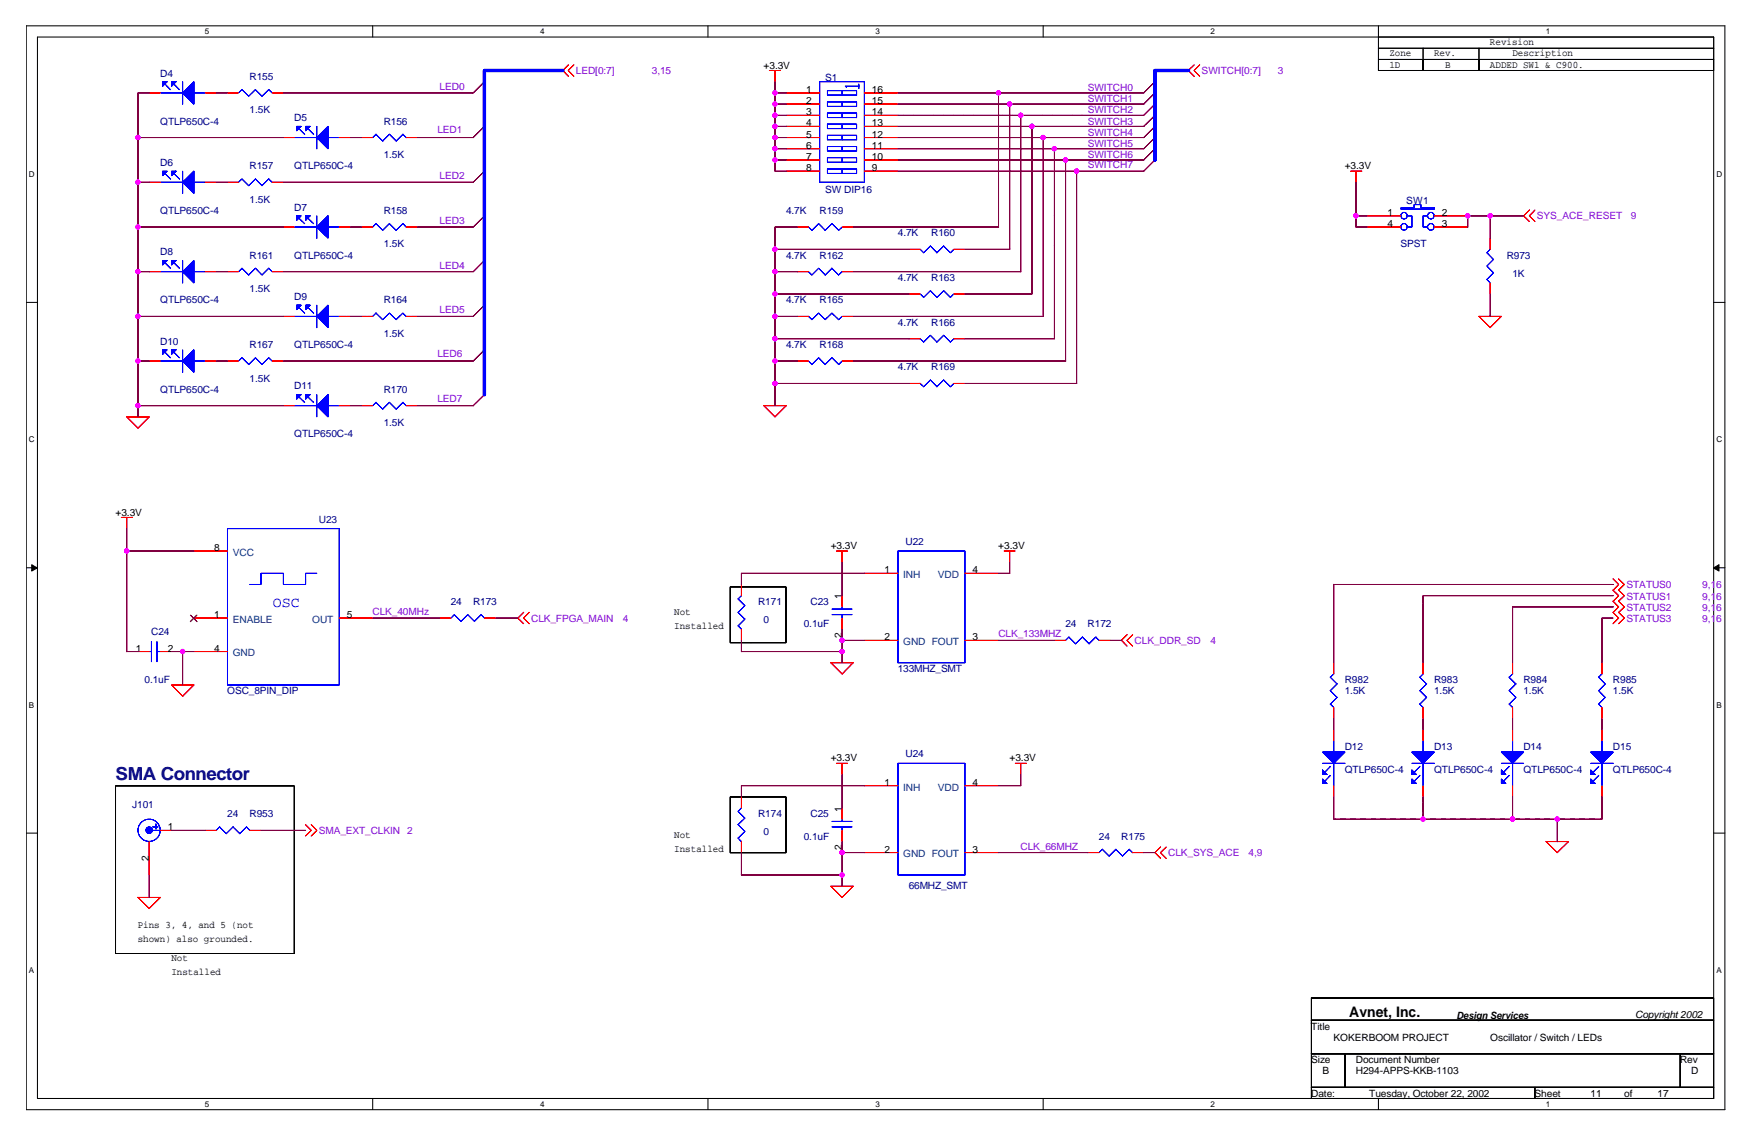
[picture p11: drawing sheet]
<svg xmlns="http://www.w3.org/2000/svg" width="432mm" height="279mm" viewBox="0 0 432 279" stroke-linecap="round" stroke-linejoin="round" font-family="sans-serif">
<path d="M6.4 6.3h417v266.2h-417zM9.2 9.1h411.5v260.6h-411.5z" fill="none" stroke="#000" stroke-width=".25"/>
<g fill="#fff">
<path d="M50.3 6.7h1.1v2.2h-1.1z"/>
<path d="M50.3 270h1.1v2.2h-1.1z"/>
</g>
<path d="M91.5 6.3v2.8M91.5 269.7v2.8" fill="none" stroke="#000" stroke-width=".25"/>
<g fill="#fff">
<path d="M132.6 6.7h1.1v2.2h-1.1z"/>
<path d="M132.6 270h1.1v2.2h-1.1z"/>
</g>
<path d="M173.8 6.3v2.8M173.8 269.7v2.8" fill="none" stroke="#000" stroke-width=".25"/>
<g fill="#fff">
<path d="M214.9 6.7h1.1v2.2h-1.1z"/>
<path d="M214.9 270h1.1v2.2h-1.1z"/>
</g>
<path d="M256.1 6.3v2.8M256.1 269.7v2.8" fill="none" stroke="#000" stroke-width=".25"/>
<g fill="#fff">
<path d="M297.2 6.7h1.1v2.2h-1.1z"/>
<path d="M297.2 270h1.1v2.2h-1.1z"/>
</g>
<path d="M338.4 6.3v2.8M338.4 269.7v2.8" fill="none" stroke="#000" stroke-width=".25"/>
<g fill="#fff">
<path d="M379.5 6.7h1.1v2.2h-1.1z"/>
<path d="M379.5 270h1.1v2.2h-1.1z"/>
<path d="M7.1 41.7h1.4v2.2h-1.4z"/>
<path d="M421.3 41.7h1.4v2.2h-1.4z"/>
<path d="M7.1 106.8h1.4v2.3h-1.4z"/>
<path d="M421.3 106.8h1.4v2.3h-1.4z"/>
</g>
<path d="M6.4 74.2h2.8M420.7 74.2h2.7" fill="none" stroke="#000" stroke-width=".25"/>
<g fill="#fff">
<path d="M7.1 172h1.3v2.2h-1.3z"/>
<path d="M421.3 172h1.4v2.2h-1.4z"/>
</g>
<path d="M6.4 139.4h2.8M420.7 139.4h2.7" fill="none" stroke="#000" stroke-width=".25"/>
<g fill="#000" stroke="#000" stroke-width=".25">
<path d="M7.8 138.6l1.3 .8-1.3 .8z" fill-rule="evenodd"/>
<path d="M420.6 139.4l1.4-.8v1.6z" fill-rule="evenodd"/>
</g>
<g fill="#fff">
<path d="M7.1 237.2h1.3v2.2h-1.3z"/>
<path d="M421.3 237.2h1.4v2.2h-1.4z"/>
</g>
<g fill="none" stroke="#000" stroke-width=".25">
<path d="M338.4 11.8h82.3M338.4 14.6h82.3M338.4 9.1h82.3v8.2h-82.3zM349.3 11.8v5.5M363.1 11.8v5.5M179.2 144.1h13.8v13.7h-13.8zM28.4 193h43.8v41.1h-43.8zM179.2 195.7h13.8v13.7h-13.8zM6.4 204.5h2.8M420.7 204.5h2.7M321.9 245h98.8v24.7h-98.8zM321.9 250.5h98.8"/>
<path d="M321.9 258.7h98.8M330.2 258.7v8.2M412.5 258.7v8.2M321.9 266.9h98.8M376.8 266.9v2.8"/>
</g>
<g fill="none" stroke="#f00" stroke-width=".25">
<path d="M139.5 15.9l-1.4 1.4 1.4 1.4M140.9 15.9l-1.4 1.4 1.4 1.4M188.9 17.3h2.8M190.3 17.3v2.8M293.2 15.9l-1.5 1.4 1.5 1.4M294.5 15.9l-1.4 1.4 1.4 1.4M36.6 22.8h2.8M50.3 22.8h2.8M55.8 22.8h2.8M66.8 22.8h2.8M69.6 33.8h2.7M83.3 33.8h2.7"/>
<path d="M88.7 33.8h2.8M99.7 33.8h2.8M193 22.8h8.2M193 25.6h8.2M193 28.3h8.2M193 31h8.2M193 33.8h8.2M193 36.5h8.2M193 39.3h8.2M212.2 22.8h8.2M212.2 25.6h8.2M212.2 28.3h8.2"/>
<path d="M212.2 31h8.2M212.2 33.8h8.2M212.2 36.5h8.2M212.2 39.3h8.2M36.6 44.7h2.8M50.3 44.7h2.8M55.8 44.7h2.8M66.8 44.7h2.8M69.6 55.7h2.7M83.3 55.7h2.7M88.7 55.7h2.8M99.7 55.7h2.8"/>
<path d="M193 42h8.2M195.7 55.7h2.8M206.7 55.7h2.7M212.2 42h8.2M331.5 42h2.8M332.9 42v2.8M335.6 55.7h8.3M335.6 53h8.3M352.1 55.7h8.2M352.1 53h8.2M365.8 58.5v2.7M375.5 51.6l-1.5 1.4 1.5 1.4"/>
<path d="M376.8 51.6l-1.4 1.4 1.4 1.4M36.6 66.7h2.8M50.3 66.7h2.8M55.8 66.7h2.8M66.8 66.7h2.8M69.6 77.7h2.7M83.3 77.7h2.7M88.7 77.7h2.8M99.7 77.7h2.8M195.7 77.7h2.8M195.7 66.7h2.8M206.7 77.7h2.7"/>
<path d="M206.7 66.7h2.7M223.1 61.2h2.8M223.1 72.2h2.8M234.2 61.2h2.7M234.2 72.2h2.7M363 77.6l2.8 2.8M363.1 77.7h5.5l-2.8 2.8M365.8 69.5v2.7M36.6 88.6h2.8M50.3 88.6h2.8M55.8 88.6h2.8M66.8 88.6h2.8"/>
<path d="M69.6 99.6h2.7M83.3 99.6h2.7M88.7 99.6h2.8M99.7 99.6h2.8M187.5 99.6l2.8 2.8M187.5 99.6h5.5M193 99.6l-2.8 2.8M195.7 88.6h2.8M206.7 88.6h2.7M223.1 83.2h2.8M223.1 94.1h2.8M234.2 83.2h2.7"/>
<path d="M234.2 94.1h2.7M31.1 102.3l2.8 2.8M31.1 102.4h5.6l-2.9 2.7M29.8 127h2.8M31.1 127v2.8M47.6 135.3h8.2M205.3 135.3h2.8M206.7 135.3v2.8M246.5 135.3h2.8M247.9 135.3v2.8M33.9 160h2.7M39.4 160h2.7"/>
<path d="M47.6 160h8.2M47.6 151.8h8.2M83.3 151.8h8.2M108 151.8h2.7M118.9 151.8h2.8M128.6 150.3l-1.5 1.5 1.5 1.4M129.9 150.3l-1.4 1.5 1.4 1.4M182 143.5v2.8M182 154.5v2.7M206.7 146.3v2.7M206.7 151.8v2.7M212.2 157.2h8.2"/>
<path d="M212.2 140.8h8.2M236.9 157.2h8.2M236.9 140.8h8.2M258.8 157.2h2.8M269.8 157.2h2.7M276.7 155.8l-1.4 1.4 1.4 1.5M278.1 155.8l-1.4 1.4 1.4 1.5M396 142.1l1.3 1.4-1.3 1.4M396 147.6l1.3 1.4-1.3 1.4M396 150.3l1.3 1.5-1.3 1.4M396 144.9l1.3 1.4-1.3 1.4M397.3 142.1l1.4 1.4-1.4 1.4"/>
<path d="M397.3 147.6l1.4 1.4-1.4 1.4M397.3 150.3l1.4 1.5-1.4 1.4M397.3 144.9l1.4 1.4-1.4 1.4M47.6 168.2h-5.5l2.8 2.8M47.6 168.1l-2.8 2.8M203.9 162.7h5.5l-2.7 2.8M204 162.7l2.8 2.8M327.4 162.7v2.8M327.4 173.7v2.7M327.4 179.2v2.7M349.3 162.7v2.8M349.3 173.7v2.7"/>
<path d="M349.3 179.2v2.7M371.3 162.7v2.8M371.3 173.7v2.7M371.3 179.2v2.7M393.2 162.7v2.8M393.2 173.7v2.7M393.2 179.2v2.7M182 195.6v2.8M205.3 187.4h2.8M206.7 187.4v2.8M206.7 198.4v2.7M212.2 192.9h8.2"/>
<path d="M236.9 192.9h8.2M249.2 187.4h2.8M250.6 187.4v2.8M327.4 192.9v2.7M349.3 192.9v2.7M371.3 192.9v2.7M393.2 192.9v2.7M36.6 206.6v8.2M39.4 203.9h2.7M50.3 203.9h2.8M61.3 203.9h2.8M75 202.4l1.4 1.5-1.4 1.4"/>
<path d="M76.4 202.4l1.4 1.5-1.4 1.4M182 206.6v2.7M203.9 217.6h5.5l-2.7 2.7M204 217.6l2.8 2.8M206.7 203.9v2.7M212.2 209.3h8.2M236.9 209.3h8.2M267 209.3h2.8M278 209.3h2.8M284.9 207.9l-1.4 1.4 1.4 1.5M286.3 207.9l-1.4 1.4 1.4 1.5M379.5 206.6l2.8 2.7"/>
<path d="M379.5 206.6h5.6M385 206.6l-2.8 2.8M33.8 220.3l2.8 2.7M33.9 220.3h5.5l-2.8 2.8"/>
</g>
<g fill="none" stroke="#00f" stroke-width=".25">
<path d="M39.3 22.8h5.5M40.5 20.6l1.4 1.4M42.7 20.6l1.4 1.4M44.8 20.1v5.5M47.5 22.8h2.8M59.4 22l1.7 1.7M59.4 22l-.8 .8M62.7 22l1.7 1.7M62.7 22l-1.6 1.6M66 22l.9 .9M66 22l-1.7 1.6M72.2 33.8h5.6"/>
<path d="M73.4 31.6l1.4 1.4M75.6 31.6l1.4 1.4M77.8 31v5.6M80.5 33.8h2.8M92.3 33l1.7 1.7M92.3 32.9l-.8 .9M93.9 34.6l1.7-1.7 1.7 1.8M98.9 33l.8 .8M98.9 32.9l-1.7 1.7M201.2 20.1h11M201.2 20.1v24.7M203.1 26.1h7.2"/>
<path d="M203.1 28.9h7.2M203.1 31.6h7.2M203.1 34.3h7.2M203.1 37.1h7.2M203.1 39.8h7.2M203.1 22.3h7.2M203.1 22.2v1.2M203.1 25v1.1M203.1 30.4v1.2M203.1 38.7v1.1M203.1 25h7.2M203.1 30.5h7.2"/>
<path d="M203.1 38.7h7.2M206.7 22.3v1.1M206.7 25v1.2M206.7 27.8v1.1M206.7 30.5v1.1M206.7 33.2v1.2M206.7 36v1.1M206.7 38.7v1.2M207.5 21.1l.3 .4M207.5 21.2h3.4M210.3 22.3v1.1h-7.2M210.3 25v1.2"/>
<path d="M210.3 27.8v1.1M210.3 30.5v1.1M210.3 33.2v1.2M210.3 36v1.1M210.3 38.7v1.2M210.3 27.8l-7.2-.1v1.2M210.3 33.2h-7.2v1.1M210.3 36l-7.2-.1v1.2M210.8 20.6v1.2M212.2 20v24.7M39.3 44.7h5.5M40.5 42.6l1.4 1.4"/>
<path d="M42.7 42.6l1.4 1.4M44.8 42v5.5M47.5 44.7h2.8M59.4 43.9l1.7 1.7M59.4 43.9l-.8 .8M62.7 43.9l1.7 1.7M62.7 43.9l-1.6 1.7M66 43.9l.9 .9M66 43.9l-1.7 1.7M72.2 55.7h5.6M73.4 53.5l1.4 1.4M75.6 53.5l1.4 1.4"/>
<path d="M77.8 53v5.5M80.5 55.7h2.8M92.3 54.9l1.7 1.7M92.3 54.9l-.8 .8M95.6 54.9l1.7 1.7M95.6 54.9l-1.7 1.7M98.9 54.9l.8 .9M98.9 54.9l-1.7 1.7M198.4 55.7l.9 .9M200.9 54.9l1.7 1.7M201 54.9l-1.7 1.7M201.2 44.7h11"/>
<path d="M203.1 42.6h7.2M203.1 41.4v1.2M203.1 41.5h7.2M204.2 54.9l1.7 1.7M204.2 54.9l-1.7 1.7M206.7 55.7l-.9 .9M206.7 41.5v1.1M210.3 41.5v1.1M345.2 53h1.4v2.7h-1.4M347.1 50.2h1.7M347.1 50.2v.8h-3.2v.3h8.2M348.8 50.2l-.1 .8h3.4"/>
<path d="M350.4 53h-1.1v2.7h1.1M352.1 51v.3M39.3 66.7h5.5M40.5 64.5l1.4 1.4M42.7 64.5l1.4 1.4M44.8 64v5.5M47.5 66.7h2.8M59.4 65.9l1.7 1.7M59.4 65.8l-.8 .9M61.1 67.5l1.6-1.7 1.7 1.8M66 65.9l.9 .9M66 65.8l-1.7 1.7"/>
<path d="M72.2 77.7h5.6M73.4 75.5l1.4 1.4M75.6 75.5l1.4 1.4M77.8 74.9v5.6M80.5 77.7h2.8M92.3 76.8l-.8 .9M95.6 76.8l-1.6 1.7-1.7-1.6M98.9 76.9l.8 .8M98.9 76.8l-1.6 1.7-1.7-1.6M198.4 66.7l.9 .8M198.4 77.6l.9 .9M200.9 65.8l1.7 1.7"/>
<path d="M200.9 76.8l1.7 1.7M201 65.9l-1.7 1.7M201 76.9l-1.7 1.6M204.2 65.8l1.7 1.7M204.2 76.8l1.7 1.7M204.2 65.9l-1.7 1.7M204.2 76.9l-1.7 1.6M206.7 66.7l-.9 .9M206.7 77.7l-.9 .8M225.9 61.2l.8 .9M225.9 72.1l.8 .9M228.4 60.4l1.6 1.7"/>
<path d="M228.4 71.3l1.6 1.7M228.4 60.4l-1.7 1.7M228.4 71.4l-1.7 1.7M231.6 60.4l1.7 1.7M231.6 71.3l1.7 1.7M231.7 60.4l-1.7 1.7M231.7 71.4l-1.7 1.7M234.2 61.2l-.9 .9M234.2 72.2l-.9 .9M365 68.6l.8 .9M365 65.3l1.6 1.7M365 62l1.6 1.7"/>
<path d="M365.9 61.2l-.9 .9M366.7 66.9l-1.7 1.7M366.7 63.7l-1.7 1.6M39.3 88.6h5.5M40.5 86.4l1.4 1.5M42.7 86.4l1.4 1.5M44.8 85.9v5.5M47.5 88.6h2.8M59.4 87.8l1.7 1.7M59.4 87.8l-.8 .8M61.1 89.5l1.6-1.7 1.7 1.7M66 87.8l.9 .9"/>
<path d="M66 87.8l-1.7 1.7M72.2 99.6h5.6M73.4 97.4l1.4 1.4M75.6 97.4l1.4 1.4M77.8 96.9v5.5M80.5 99.6h2.8M92.3 98.8l-.8 .8M95.6 98.8l-1.6 1.7-1.7-1.7M98.9 98.8l.8 .8M98.9 98.8l-1.6 1.7-1.7-1.7M198.4 88.6l.9 .9M200.9 87.8l1.7 1.7"/>
<path d="M201 87.8l-1.7 1.7M204.2 87.8l1.7 1.7M204.2 87.8l-1.7 1.7M206.7 88.6l-.9 .9M225.9 83.1l.8 .9M225.9 94.1l.8 .8M228.4 82.3l1.6 1.7M228.4 93.3l1.6 1.6M228.4 82.3l-1.7 1.7M228.4 93.3l-1.7 1.7M231.6 82.3l1.7 1.7M231.6 93.3l1.7 1.6"/>
<path d="M231.7 82.3l-1.7 1.7M231.7 93.3l-1.7 1.7M234.2 83.2l-.9 .8M234.2 94.1l-.9 .9M55.8 129.8h27.5v38.4h-27.5zM220.4 135.3h16.5v27.4h-16.5zM36.6 160h.6M37.2 157.5v5M38.5 160h.9M38.5 157.5v5M77.8 140.8h-2.8v2.7h-5.4v-2.7h-5.5v2.7h-2.8M111.5 150.9l1.7 1.7"/>
<path d="M111.6 150.9l-.9 .9M114.8 150.9l1.7 1.7M114.9 150.9l-1.7 1.7M118.1 150.9l.9 .9M118.2 150.9l-1.7 1.7M181.2 153.6l.8 .9M181.2 150.3l1.6 1.7M182 146.2l-.8 .8 1.6 1.7M182.9 152l-1.7 1.7M182.9 148.7l-1.7 1.7M204.2 150.9h5M204.2 149.6h5"/>
<path d="M206.7 149v.6M206.7 150.9v.9M262.4 156.4l1.7 1.7M262.4 156.4l-.8 .8M265.7 156.4l1.7 1.7M265.7 156.4l-1.7 1.7M269 156.4l.8 .9M269 156.4l-1.7 1.7M326.5 172.8l.9 .9M327.5 165.4l-1 .8 1.7 1.7M328.3 171.2l-1.7 1.7M328.3 167.9l-1.8 1.6 1.7 1.7"/>
<path d="M348.5 172.8l.8 .9M349.4 165.4l-.9 .8 1.7 1.7M350.2 171.2l-1.7 1.7M350.2 167.9l-1.7 1.6 1.7 1.7M370.4 172.8l.9 .9M370.4 169.5l1.7 1.7M370.4 166.2l1.7 1.7M371.4 165.4l-.9 .9M372.2 171.2l-1.7 1.7M372.2 167.9l-1.7 1.7M392.4 172.8l.8 .9M392.4 169.5l1.6 1.7"/>
<path d="M392.4 166.2l1.7 1.7-1.7 1.7M393.3 165.4l-.9 .9M394.1 171.2l-1.7 1.7M181.2 199.2l1.6 1.7M182 198.3l-.8 .9M220.4 187.4h16.5v27.4h-16.5zM324.7 187.4h5.5M326.6 188.2l-1.4 1.4M326.6 190.4l-1.4 1.4M327.4 181.9v2.8M327.4 187.4v5.5M346.6 187.4h5.5"/>
<path d="M348.6 188.2l-1.5 1.4M348.6 190.4l-1.5 1.4M349.3 181.9v2.8M349.3 187.4v5.5M368.6 187.4h5.5M370.5 188.2l-1.4 1.4M370.5 190.4l-1.4 1.4M371.3 181.9v2.8M371.3 187.4v5.5M390.5 187.4h5.5M392.5 188.2l-1.5 1.4M392.5 190.4l-1.5 1.4"/>
<path d="M393.2 181.9v2.8M393.2 187.4v5.5M37.4 203.9h2M37.4 203h1.5M38.3 202.2v1.4M53.9 203l1.7 1.7M53.9 203l-.8 .9M57.2 203l1.7 1.7M57.2 203l-1.7 1.7M60.5 203l.8 .9M60.5 203l-1.6 1.7M181.2 205.7l.8 .9"/>
<path d="M182.9 204.1l-1.7 1.7M182.9 200.8l-1.7 1.6 1.6 1.7M204.2 203h5M204.2 201.7h5M206.7 201.1v.6M206.7 203v.9M270.6 208.5l1.7 1.7M270.6 208.5l-.8 .8M273.9 208.5l1.7 1.7M273.9 208.5l-1.6 1.7M277.2 208.5l.9 .9M277.2 208.5l-1.6 1.7"/>
<circle cx="344.7" cy="52.9" r=".79"/>
<circle cx="344.7" cy="55.7" r=".79"/>
<circle cx="351.3" cy="52.9" r=".8"/>
<circle cx="351.3" cy="55.7" r=".8"/>
<circle cx="36.6" cy="203.9" r="2.73"/>
</g>
<g fill="#00f" stroke="#00f" stroke-width=".25">
<path d="M77.8 99.6l2.7-2.7v5.5z" fill-rule="evenodd"/>
<path d="M75 96.9h1.1l-1.1 1.1z" fill-rule="evenodd"/>
<path d="M72.8 96.9h1.1l-1.1 1.1z" fill-rule="evenodd"/>
<path d="M44.8 66.7l2.8-2.7v5.5z" fill-rule="evenodd"/>
<path d="M42.1 64h1.1l-1.1 1.1z" fill-rule="evenodd"/>
<path d="M39.9 64h1.1l-1.1 1.1z" fill-rule="evenodd"/>
<path d="M77.8 33.8l2.7-2.8v5.5z" fill-rule="evenodd"/>
<path d="M75 31h1.1l-1.1 1.1z" fill-rule="evenodd"/>
<path d="M72.8 31h1.1l-1.1 1.1z" fill-rule="evenodd"/>
<path d="M346.6 184.7h5.5l-2.8 2.7z" fill-rule="evenodd"/>
<path d="M346.6 189.1l1.1 1.1h-1.1z" fill-rule="evenodd"/>
<path d="M346.6 191.3l1.1 1.1h-1.1z" fill-rule="evenodd"/>
<path d="M77.8 77.7l2.7-2.8v5.5z" fill-rule="evenodd"/>
<path d="M75 74.9h1.1l-1.1 1.1z" fill-rule="evenodd"/>
<path d="M72.8 74.9h1.1l-1.1 1.1z" fill-rule="evenodd"/>
<path d="M44.8 22.8l2.8-2.7v5.5z" fill-rule="evenodd"/>
<path d="M42.1 20.1h1.1l-1.1 1.1z" fill-rule="evenodd"/>
<path d="M39.9 20.1h1.1l-1.1 1.1z" fill-rule="evenodd"/>
<path d="M324.7 184.7h5.5l-2.8 2.7z" fill-rule="evenodd"/>
<path d="M324.7 189.1l1.1 1.1h-1.1z" fill-rule="evenodd"/>
<path d="M324.7 191.3l1.1 1.1h-1.1z" fill-rule="evenodd"/>
<path d="M44.8 44.7l2.8-2.7v5.5z" fill-rule="evenodd"/>
<path d="M42.1 42h1.1l-1.1 1.1z" fill-rule="evenodd"/>
<path d="M39.9 42h1.1l-1.1 1.1z" fill-rule="evenodd"/>
<path d="M390.5 184.7h5.5l-2.8 2.7z" fill-rule="evenodd"/>
<path d="M390.5 189.1l1.1 1.1h-1.1z" fill-rule="evenodd"/>
<path d="M390.5 191.3l1.1 1.1h-1.1z" fill-rule="evenodd"/>
<path d="M47.6 85.9v5.5l-2.8-2.8z" fill-rule="evenodd"/>
<path d="M42.1 85.9h1.1l-1.1 1.1z" fill-rule="evenodd"/>
<path d="M39.9 85.9h1.1l-1.1 1.1z" fill-rule="evenodd"/>
<path d="M368.6 184.7h5.4l-2.7 2.7z" fill-rule="evenodd"/>
<path d="M368.6 189.1l1.1 1.1h-1.1z" fill-rule="evenodd"/>
<path d="M368.6 191.3l1.1 1.1h-1.1z" fill-rule="evenodd"/>
<path d="M77.8 55.7l2.7-2.7v5.5z" fill-rule="evenodd"/>
<path d="M75 53h1.1l-1.1 1.1z" fill-rule="evenodd"/>
<path d="M72.8 53h1.1l-1.1 1.1z" fill-rule="evenodd"/>
<circle cx="36.6" cy="203.8" r=".79"/>
</g>
<path d="M46.7 151l1.7 1.7M48.3 151l-1.6 1.7" fill="none" stroke="#804000" stroke-width=".25"/>
<g fill="none" stroke="#800040" stroke-width=".25">
<path d="M33.9 33.8h35.7M36.7 22.8h-2.8v79.6M53.1 22.8h2.8M69.6 22.8h46.6M86 33.8h2.8M102.5 33.8h13.7M118.9 31l-2.8 2.8M118.9 20.1l-2.8 2.8M190.3 36.5h2.7M190.3 20.1v22M190.3 33.8h2.7M190.3 22.8h2.7"/>
<path d="M190.3 31h2.7M190.3 28.3h2.7M190.3 39.3h2.7M190.3 25.6h2.7M220.4 36.5h60.4M220.4 33.8h60.4M220.4 22.8h60.4M220.4 31h60.4M220.4 28.3h60.4M220.4 39.3h60.4M220.4 25.6h60.4M245.1 22.8v33"/>
<path d="M247.9 25.6v35.6M250.6 28.3v38.5M253.3 31v41.2M256.1 33.8v43.9h-46.7M258.8 36.5v46.7M261.6 39.3v49.4M283.5 25.6l-2.8 2.8M283.5 39.3l-2.8 2.8M283.5 31l-2.8 2.8M283.5 20.1l-2.8 2.8M283.5 22.8l-2.8 2.8M283.5 33.8l-2.8 2.8"/>
<path d="M283.5 28.3l-2.8 2.8M283.5 36.5l-2.8 2.8M33.9 55.7h35.7M33.9 44.7h2.8M53.1 44.7h2.8M69.6 44.7h46.6M86 55.7h2.8M102.5 55.7h13.7M118.9 42l-2.8 2.8M118.9 53l-2.8 2.8M190.3 42h2.7M195.8 55.7h-5.5v43.9"/>
<path d="M209.4 55.7h35.8M220.4 42h60.4M264.3 42v52.2M332.9 55.7h2.8M332.9 53h2.8M332.9 44.7v11.1M365.8 53v5.5M374.1 53h-13.8v2.8M33.9 66.7h2.8M33.9 77.7h35.7M53.1 66.7h2.8M69.6 66.7h46.6"/>
<path d="M86 77.7h2.8M102.5 77.7h13.7M118.9 64l-2.8 2.8M118.9 74.9l-2.8 2.8M190.3 72.2h32.9M190.3 66.7h5.5M190.3 77.7h5.5M190.3 61.2h32.9M209.4 66.7h41.2M236.9 72.2h16.5M236.9 61.2h11M365.8 72.2v5.5"/>
<path d="M33.9 88.6h2.8M33.9 99.6h35.7M53.1 88.6h2.8M69.6 88.6h46.6M86 99.6h2.8M102.5 99.6h13.7M118.9 85.9l-2.8 2.8M118.9 96.9l-2.8 2.7M190.3 83.2h32.9M190.3 88.6h5.5M190.3 94.1h32.9M209.4 88.6h52.2"/>
<path d="M236.9 83.2h22M236.9 94.1h27.4M31.1 129.8v30.2h2.8M31.1 135.3h16.5M206.7 138v8.3M247.9 138v2.8M42.1 160h5.5M44.8 160v8.2M91.5 151.8h16.5M121.7 151.8h5.5M182 157.2v2.8h24.8M206.7 154.5v8.3"/>
<path d="M206.7 157.2h5.5M212.2 140.8h-30.2v2.7M245.1 140.8h2.8M245.1 157.2h13.8M272.5 157.2h2.8M349.3 146.3h46.7M349.3 146.2v16.5M371.3 149h24.7M371.3 149v13.7M393.2 151.8h2.8M393.2 151.7v11M396 143.5h-68.6v19.2"/>
<path d="M327.4 176.4v2.8M349.3 176.4v2.8M371.3 176.4v2.8M393.2 176.4v2.8M206.7 190.2v8.2M212.2 192.9h-30.2v2.8M245.1 192.9h5.5M250.6 190.2v2.7M327.4 195.6v5.6M349.3 195.6v5.6M371.3 195.6v5.6M393.2 195.6v5.5h-65.8"/>
<path d="M36.6 214.8v5.6M42.1 203.9h8.3M64.1 203.9h11M182 209.3v5.6l24.8-.1M206.7 206.6v11M206.7 209.3h5.5M245.1 209.3h22M280.8 209.3h2.8M382.3 201.1v5.6"/>
</g>
<path d="M138.2 17.3h-19.3v79.6M291.8 17.3h-8.3v22" fill="none" stroke="#00f" stroke-width=".8"/>
<g fill="#f0f" stroke="#f0f" stroke-width=".25">
<circle cx="190.2" cy="31" r=".52"/>
<circle cx="206.7" cy="209.3" r=".52"/>
<circle cx="258.8" cy="36.5" r=".52"/>
<circle cx="33.9" cy="55.7" r=".52"/>
<circle cx="190.2" cy="72.2" r=".52"/>
<circle cx="44.8" cy="160" r=".52"/>
<circle cx="33.9" cy="44.7" r=".52"/>
<circle cx="253.3" cy="31" r=".52"/>
<circle cx="31.1" cy="135.3" r=".52"/>
<circle cx="264.3" cy="42" r=".52"/>
<circle cx="250.6" cy="28.3" r=".52"/>
<circle cx="190.2" cy="28.3" r=".52"/>
<circle cx="190.2" cy="33.8" r=".52"/>
<circle cx="190.2" cy="22.8" r=".52"/>
<circle cx="206.7" cy="157.2" r=".52"/>
<circle cx="190.2" cy="39.3" r=".52"/>
<circle cx="190.2" cy="25.5" r=".52"/>
<circle cx="33.9" cy="88.6" r=".52"/>
<circle cx="247.9" cy="25.5" r=".52"/>
<circle cx="33.9" cy="66.7" r=".52"/>
<circle cx="190.2" cy="61.2" r=".52"/>
<circle cx="190.2" cy="66.7" r=".52"/>
<circle cx="190.2" cy="36.5" r=".52"/>
<circle cx="261.6" cy="39.3" r=".52"/>
<circle cx="245.1" cy="22.8" r=".52"/>
<circle cx="33.9" cy="99.6" r=".52"/>
<circle cx="33.9" cy="33.8" r=".52"/>
<circle cx="256.1" cy="33.8" r=".52"/>
<circle cx="190.2" cy="77.7" r=".52"/>
<circle cx="190.2" cy="83.2" r=".52"/>
<circle cx="33.9" cy="77.7" r=".52"/>
<circle cx="190.2" cy="88.6" r=".52"/>
<circle cx="190.2" cy="94.1" r=".52"/>
<circle cx="206.7" cy="160" r=".52"/>
<circle cx="206.7" cy="214.8" r=".52"/>
<circle cx="332.9" cy="53" r=".52"/>
<circle cx="360.3" cy="53" r=".52"/>
<circle cx="365.8" cy="53" r=".52"/>
<circle cx="349.3" cy="201.1" r=".52"/>
<circle cx="382.3" cy="201.1" r=".52"/>
<circle cx="371.3" cy="201.1" r=".52"/>
</g>
<text font-size="4.4" fill="#000080" x="28.4" y="191.5">SMA Connector</text>
<text font-size="3.6" fill="#00f" x="67" y="149.1">OSC</text>
<text font-size="3.6" x="331.2" y="249.7">Avnet, Inc.</text>
<g font-size="2.5">
<text x="365.8" y="11.1">Revision</text>
<text x="187.5" y="16.9">+3.3V</text>
<text x="341.1" y="13.8">Zone</text>
<text x="341.1" y="16.6">1D</text>
<text x="352" y="13.8">Rev.</text>
<text x="354.8" y="16.6">B</text>
<text x="365.8" y="16.6">ADDED SW1 &amp; C900.</text>
<text x="371.3" y="13.8">Description</text>
<text x="197.9" y="22.8">1</text>
<text x="214" y="22.8">16</text>
<text x="197.9" y="25.6">2</text>
<text x="197.9" y="28.3">3</text>
<text x="214" y="25.6">15</text>
<text x="214" y="28.3">14</text>
<text x="197.9" y="31">4</text>
<text x="197.9" y="33.8">5</text>
<text x="214" y="31">13</text>
<text x="214" y="33.8">12</text>
<text x="197.9" y="36.5">6</text>
<text x="197.9" y="39.3">7</text>
<text x="214" y="36.5">11</text>
<text x="214" y="39.3">10</text>
<text x="330.1" y="41.6">+3.3V</text>
<text x="197.9" y="42">8</text>
<text x="214" y="42">9</text>
<text x="340.6" y="53">1</text>
<text x="353.9" y="53">2</text>
<text x="340.6" y="55.8">4</text>
<text x="353.9" y="55.8">3</text>
<text x="28.4" y="126.6">+3.3V</text>
<text x="52.5" y="135.3">8</text>
<text x="203.9" y="134.8">+3.3V</text>
<text x="245.1" y="134.8">+3.3V</text>
<text x="217.1" y="140.8">1</text>
<text x="238.7" y="140.8">4</text>
<text x="206.6" y="147.2" transform="rotate(-90 206.6 147.2)">1</text>
<text x="52.5" y="151.8">1</text>
<text x="85.1" y="151.8">5</text>
<text x="165.5" y="151">Not</text>
<text x="165.5" y="154.4">Installed</text>
<text x="33.3" y="160">1</text>
<text x="41.2" y="160">2</text>
<text x="52.5" y="160">4</text>
<text x="206.6" y="156.6" transform="rotate(-90 206.6 156.6)">2</text>
<text x="217.1" y="157.2">2</text>
<text x="238.7" y="157.2">3</text>
<text x="203.9" y="186.9">+3.3V</text>
<text x="247.8" y="186.9">+3.3V</text>
<text x="217.1" y="192.9">1</text>
<text x="238.7" y="192.9">4</text>
<text x="41.2" y="203.9">1</text>
<text x="206.6" y="199.3" transform="rotate(-90 206.6 199.3)">1</text>
<text x="165.5" y="205.9">Not</text>
<text x="165.5" y="209.3">Installed</text>
<text x="206.6" y="208.7" transform="rotate(-90 206.6 208.7)">2</text>
<text x="217.1" y="209.3">2</text>
<text x="238.7" y="209.3">3</text>
<text x="36.5" y="211.5" transform="rotate(-90 36.5 211.5)">2</text>
<text x="33.8" y="227.8">Pins 3, 4, and 5 (not</text>
<text x="33.8" y="231.2">shown) also grounded.</text>
<text x="42.1" y="236.1">Not</text>
<text x="42.1" y="239.4">Installed</text>
<text x="357.5" y="250.1">Design Services</text>
<text x="401.4" y="250">Copyright 2002</text>
<text x="321.9" y="252.8">Title</text>
<text x="327.4" y="255.5">KOKERBOOM PROJECT</text>
<text x="365.8" y="255.5">Oscillator / Switch / LEDs</text>
<text x="321.9" y="261">Size</text>
<text x="324.6" y="263.8">B</text>
<text x="332.8" y="263.8">H294-APPS-KKB-1103</text>
<text x="332.8" y="261">Document Number</text>
<text x="412.4" y="261">Rev</text>
<text x="415.1" y="263.8">D</text>
<text x="321.9" y="269.2">Date:</text>
<text x="336.1" y="269.2">Tuesday, October 22, 2002</text>
<text x="376.7" y="269.2">Sheet</text>
<text x="390.4" y="269.2">11</text>
<text x="398.7" y="269.2">of</text>
<text x="406.9" y="269.2">17</text>
</g>
<g font-size="2.5" fill="#000080">
<text x="39.3" y="18.8">D4</text>
<text x="61.3" y="19.6">R155</text>
<text x="202.5" y="19.9">S1</text>
<text x="61.3" y="27.9">1.5K</text>
<text x="72.2" y="29.8">D5</text>
<text x="39.3" y="30.6">QTLP650C-4</text>
<text x="94.2" y="30.6">R156</text>
<text x="39.3" y="40.7">D6</text>
<text x="61.3" y="41.6">R157</text>
<text x="72.2" y="41.6">QTLP650C-4</text>
<text x="94.2" y="38.8">1.5K</text>
<text x="202.5" y="47.3">SW DIP16</text>
<text x="39.3" y="52.5">QTLP650C-4</text>
<text x="61.3" y="49.8">1.5K</text>
<text x="72.2" y="51.7">D7</text>
<text x="94.2" y="52.5">R158</text>
<text x="193" y="52.5">4.7K</text>
<text x="201.2" y="52.5">R159</text>
<text x="345.2" y="50.1">SW1</text>
<text x="220.4" y="58">4.7K</text>
<text x="228.6" y="58">R160</text>
<text x="39.3" y="62.7">D8</text>
<text x="61.3" y="63.5">R161</text>
<text x="72.2" y="63.5">QTLP650C-4</text>
<text x="94.2" y="60.7">1.5K</text>
<text x="193" y="63.5">4.7K</text>
<text x="201.2" y="63.5">R162</text>
<text x="343.8" y="60.7">SPST</text>
<text x="369.9" y="63.5">R973</text>
<text x="61.3" y="71.8">1.5K</text>
<text x="220.4" y="69">4.7K</text>
<text x="228.6" y="69">R163</text>
<text x="371.3" y="67.9">1K</text>
<text x="39.3" y="74.5">QTLP650C-4</text>
<text x="72.2" y="73.7">D9</text>
<text x="94.2" y="74.5">R164</text>
<text x="193" y="74.5">4.7K</text>
<text x="201.2" y="74.5">R165</text>
<text x="94.2" y="82.7">1.5K</text>
<text x="220.4" y="80">4.7K</text>
<text x="228.6" y="80">R166</text>
<text x="39.3" y="84.6">D10</text>
<text x="61.3" y="85.5">R167</text>
<text x="72.2" y="85.5">QTLP650C-4</text>
<text x="193" y="85.5">4.7K</text>
<text x="201.2" y="85.5">R168</text>
<text x="61.3" y="93.7">1.5K</text>
<text x="72.2" y="95.6">D11</text>
<text x="220.4" y="90.9">4.7K</text>
<text x="228.6" y="90.9">R169</text>
<text x="39.3" y="96.4">QTLP650C-4</text>
<text x="94.2" y="96.4">R170</text>
<text x="72.2" y="107.4">QTLP650C-4</text>
<text x="94.2" y="104.6">1.5K</text>
<text x="78.3" y="128.5">U23</text>
<text x="222.3" y="133.7">U22</text>
<text x="110.7" y="148.5">24</text>
<text x="116.1" y="148.5">R173</text>
<text x="186.1" y="148.5">R171</text>
<text x="199" y="148.5">C23</text>
<text x="37.1" y="156">C24</text>
<text x="187.5" y="153">0</text>
<text x="197.3" y="154.1">0.1uF</text>
<text x="261.5" y="154.1">24</text>
<text x="267" y="154.1">R172</text>
<text x="35.5" y="167.8">0.1uF</text>
<text x="220.4" y="165">133MHZ_SMT</text>
<text x="330.1" y="167.8">R982</text>
<text x="352" y="167.8">R983</text>
<text x="374" y="167.8">R984</text>
<text x="395.9" y="167.8">R985</text>
<text x="55.8" y="170.5">OSC_8PIN_DIP</text>
<text x="330.1" y="170.5">1.5K</text>
<text x="352" y="170.5">1.5K</text>
<text x="374" y="170.5">1.5K</text>
<text x="395.9" y="170.5">1.5K</text>
<text x="222.3" y="185.8">U24</text>
<text x="330.1" y="184.2">D12</text>
<text x="352" y="184.2">D13</text>
<text x="374" y="184.2">D14</text>
<text x="395.9" y="184.2">D15</text>
<text x="330.1" y="189.7">QTLP650C-4</text>
<text x="352" y="189.7">QTLP650C-4</text>
<text x="374" y="189.7">QTLP650C-4</text>
<text x="395.9" y="189.7">QTLP650C-4</text>
<text x="32.5" y="198.5">J101</text>
<text x="55.8" y="200.7">24</text>
<text x="61.3" y="200.7">R953</text>
<text x="186.1" y="200.7">R174</text>
<text x="199" y="200.7">C25</text>
<text x="187.5" y="205.1">0</text>
<text x="197.3" y="206.2">0.1uF</text>
<text x="269.7" y="206.2">24</text>
<text x="275.3" y="206.2">R175</text>
<text x="223.1" y="218.2">66MHZ_SMT</text>
</g>
<g font-size="2.5" fill="#8000ff">
<text x="107.9" y="22.1">LED0</text>
<text x="141.4" y="18.2">LED[0:7]</text>
<text x="160" y="18.2">3,15</text>
<text x="267" y="22.4">SWITCH0</text>
<text x="295" y="18.2">SWITCH[0:7]</text>
<text x="313.6" y="18.2">3</text>
<text x="267" y="25.1">SWITCH1</text>
<text x="267" y="27.9">SWITCH2</text>
<text x="107.4" y="32.8">LED1</text>
<text x="267" y="33.3">SWITCH4</text>
<text x="267" y="30.6">SWITCH3</text>
<text x="267" y="38.8">SWITCH6</text>
<text x="267" y="36.1">SWITCH5</text>
<text x="267" y="41.3">SWITCH7</text>
<text x="107.9" y="44">LED2</text>
<text x="377.3" y="53.9">SYS_ACE_RESET</text>
<text x="400.3" y="53.9">9</text>
<text x="107.9" y="55">LED3</text>
<text x="107.9" y="66">LED4</text>
<text x="107.9" y="77">LED5</text>
<text x="107.4" y="87.6">LED6</text>
<text x="107.4" y="98.6">LED7</text>
<text x="399.2" y="144.4">STATUS0</text>
<text x="399.2" y="149.9">STATUS2</text>
<text x="399.2" y="147.2">STATUS1</text>
<text x="417.9" y="144.4">9,16</text>
<text x="417.9" y="149.9">9,16</text>
<text x="417.9" y="147.2">9,16</text>
<text x="91.5" y="151">CLK_40MHz</text>
<text x="130.4" y="152.7">CLK_FPGA_MAIN</text>
<text x="152.9" y="152.7">4</text>
<text x="399.2" y="152.7">STATUS3</text>
<text x="417.9" y="152.7">9,16</text>
<text x="245.1" y="156.5">CLK_133MHZ</text>
<text x="278.5" y="158.2">CLK_DDR_SD</text>
<text x="297.2" y="158.2">4</text>
<text x="78.3" y="204.8">SMA_EXT_CLKIN</text>
<text x="99.9" y="204.8">2</text>
<text x="250.5" y="208.6">CLK_66MHZ</text>
<text x="286.8" y="210.3">CLK_SYS_ACE</text>
<text x="306.5" y="210.3">4,9</text>
</g>
<g font-size="2.5" fill="#004080">
<text x="57.2" y="136.5">VCC</text>
<text x="221.7" y="141.9">INH</text>
<text x="230.3" y="141.9">VDD</text>
<text x="57.2" y="153">ENABLE</text>
<text x="76.7" y="153">OUT</text>
<text x="57.2" y="161.2">GND</text>
<text x="221.7" y="158.4">GND FOUT</text>
<text x="221.7" y="194.1">INH</text>
<text x="230.3" y="194.1">VDD</text>
<text x="221.7" y="210.5">GND FOUT</text>
</g>
<g font-size="2">
<text x="50.3" y="8.5">5</text>
<text x="132.6" y="8.5">4</text>
<text x="214.9" y="8.5">3</text>
<text x="297.2" y="8.5">2</text>
<text x="379.5" y="8.5">1</text>
<text x="7.1" y="43.5">D</text>
<text x="421.3" y="43.5">D</text>
<text x="7.1" y="108.6">C</text>
<text x="421.3" y="108.6">C</text>
<text x="7.1" y="173.8">B</text>
<text x="421.3" y="173.8">B</text>
<text x="7.1" y="238.9">A</text>
<text x="421.3" y="238.9">A</text>
<text x="50.3" y="271.8">5</text>
<text x="132.6" y="271.8">4</text>
<text x="214.9" y="271.8">3</text>
<text x="297.2" y="271.8">2</text>
<text x="379.5" y="271.8">1</text>
</g>
</svg>
